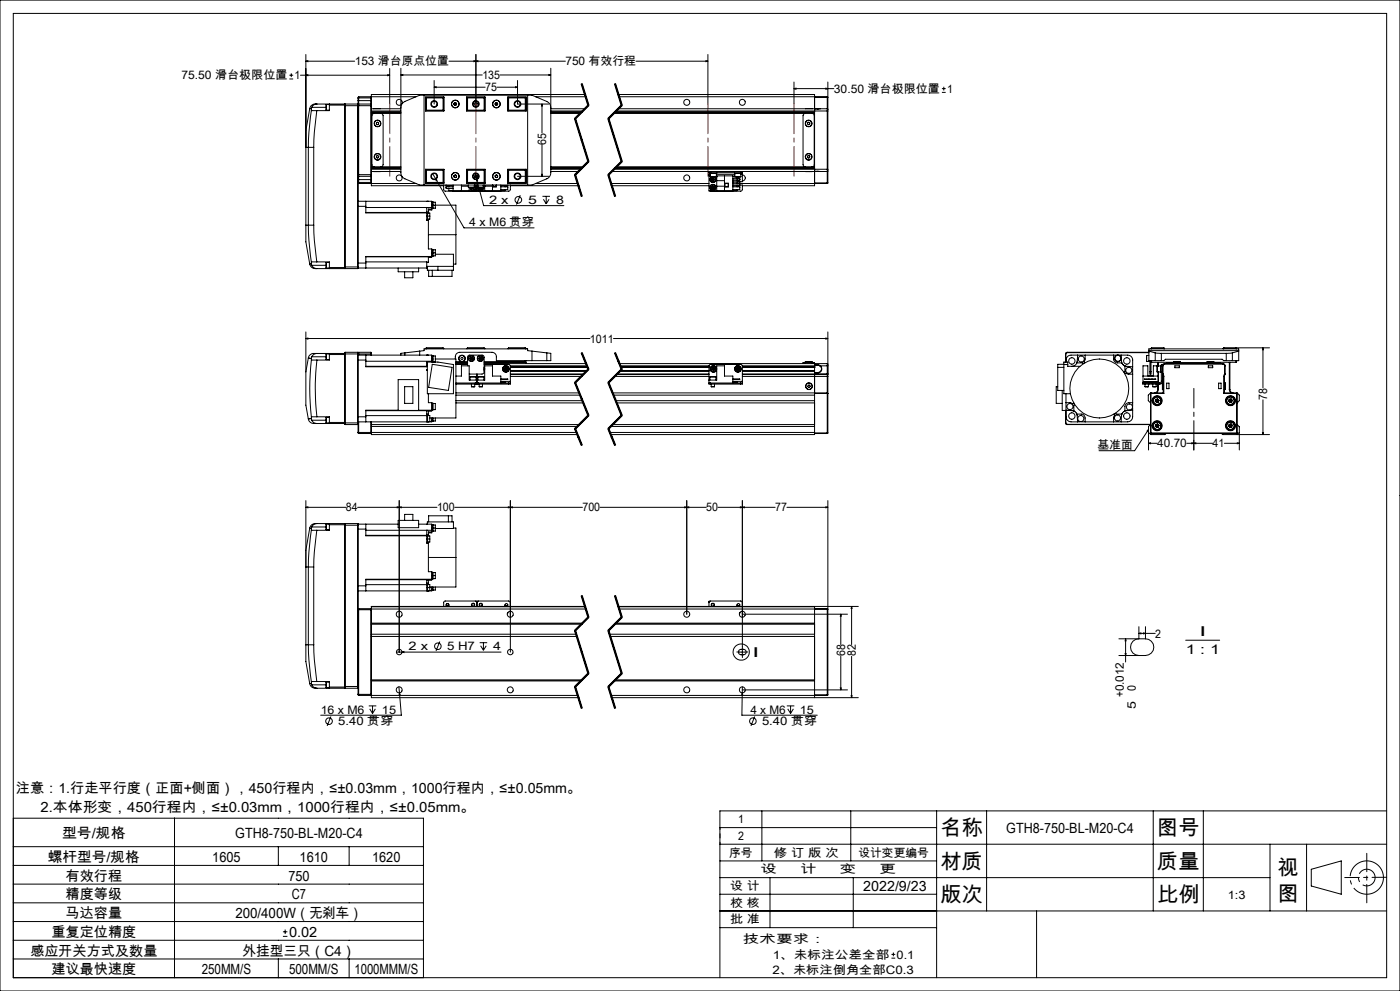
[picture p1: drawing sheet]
<svg xmlns="http://www.w3.org/2000/svg" width="420mm" height="297mm" viewBox="0 0 420 297" stroke-linecap="round" stroke-linejoin="round" font-family="sans-serif">
<g fill="none" stroke="#000" stroke-width=".3">
<path d="M0 0h420v297h-420zM4 4h412v289h-412zM91.8 18.3l.6-.1v.3zM91.8 18.3h14.6M91.8 16.3v51.2M142.2 18.2l.6 .1-.6 .2zM142.8 18.3l.6-.1v.3zM142.8 16.3v14.9M169.6 18.3h-34.9M190.8 18.3h21.6M211.8 18.2l.6 .1-.6 .2zM212.4 16.3v14.9"/>
<path d="M86.8 23.7h1.1M86.8 22.5h1.1M87.4 22v1.1M90.1 22.5h26.8M91.8 22.5l.6-.1v.3zM92.9 32.6l-1.1 6.6v5h.7M92.9 32.6h.5M93.4 33.1l-.7 6.5-.2 4.6M93.4 33.1l1.6 .1M93.4 32.6v.5M93.5 32.2l-.1 .4M93.5 32.2h4.3"/>
<path d="M95 33.2l-.7 6.5-.2 4.5M95.1 31.2h-.4a1.66 1.66 0 0 0-1.8 1.4M95.1 31.2l8.3 .1M95.1 31.2l-.8 .2-.8 .8M97.9 31.3v1.7M97.9 31.3h.9M97.9 33h.9M98.8 31.2v.3M98.8 31.5v1.7h-3.8M98.8 31.5h4.6M103.4 31.3v.4M103.4 31.7v48.3"/>
<path d="M103.4 31.7h8M103.5 31.2v49.3M103.5 31.2h3.8M103.5 31.2l-.1 .1M107.3 31.2v49.3M107.3 31.2l.1 .1M107.4 31.3v48.7M107.4 30.2v1.1M107.4 29.4h4M107.4 30.2h4M107.6 31.2v21.6M107.6 29v2.2"/>
<path d="M107.6 31.2h3.7M107.6 29l-.2 1.2M107.6 29h3.7M107.6 31.2l-.2 .1M111.3 31.2v21.6M111.3 29v2.2M111.3 31.2l.1 .1M111.3 29l.1 .2M111.4 31.3v.4M111.4 31.7v20.6M111.4 34h8.9M111.4 33.7h8.9"/>
<path d="M111.4 32.6h8.9M111.4 29h13.4M111.4 33.3h8.9M111.4 33.6h8.9M112.1 32.6h2M112.3 34l-.5 .2-.2 .5v14.7l.2 .4 .5 .2M113 36.8l.3-.2 .3 .3v.3l-.4 .2-.3-.3zM114.3 34l.4 .2 .2 .5v14.7l-.2 .4-.4 .2M116.3 22.4l.6 .1-.6 .2zM116.9 20.5v10.7M120.3 32.2l.3-1.1 .9-.7 4.4-1.9h33.7l4.8 2.1 .5 .5 .3 1.1M120.3 22.5l.6-.2v.3z"/>
<path d="M120.3 20.5v31.6l.3 .7 .5 .6 4.8 2.1h33.7l5.1-2.3 .5-1.5v-31.2M120.3 22.5h24.4M127.2 28.5v27M127.7 32.6h.1M127.7 29.1h5.5v4.2h-5.5zM127.7 29.3v4M127.7 29.3h5.2M127.9 29.2v4M127.9 29.2h5.3M127.9 33.2h5.3M127.9 29.2l-.2 .1M130.2 26.1l.6-.1v.3z"/>
<path d="M130.2 24.1v7.1M130.2 26.1h15.4M132.9 29.3l.2-.1v4l-.2-.2M132.9 33h-5.2l.2 .2M132.9 29.3v3.7M136.2 31.4l.4 .1M136.2 31v.4M136.6 30.8l.3 .2M136.6 30.8l-.4 .2M136.9 31.4l-.3 .1M136.9 31v.4M140 29.1h5.5v4.2h-5.5z"/>
<path d="M140 29.2h5.5M140 33.2h5.5M140.3 29.3v3.7M140.3 29.3l-.2-.1v4l.2-.2M140.3 33h4.9M140.3 29.3h4.9M145.2 29.3l.2-.1v4l-.2-.2M145.2 29.3v3.7M148.6 31.4l.3 .1M148.6 31v.4M148.9 30.8l.4 .2M148.9 30.8l-.3 .2"/>
<path d="M149.1 26.1h6.2M149.3 31.4l-.4 .1M149.3 31v.4M150 22.5h15.2M152.3 29.1h5.6v4.2h-5.6zM152.3 29.2h5.3M152.3 33.2h5.3M152.6 29.3v3.7M152.6 29.3l-.2-.1v4l.2-.2M152.6 33h5.2l-.2 .2M152.6 29.3h5.2M154.7 26l.6 .1-.6 .2z"/>
<path d="M155.3 24.1v7.1h9.3M157.6 29.2v4M157.6 29.2l.2 .1M157.8 29.3v4M157.8 32.6h.1M158.3 28.5v27M160.7 29h15M162.6 31.2l.1 .6h-.2zM162.6 31.2v8.6M164.6 22.3l.6 .2-.6 .1zM165.2 34h8.9M165.2 33.7h9.2"/>
<path d="M165.2 32.6h10.3M165.2 33.3h9.6M165.2 33.6h9.2M172.3 35.6l4 12.9M172.7 35.5l4 12.8M174.3 25.2l2 6.4M174.5 25.1l2 6.5-4 4 4 12.8-4 4 2 6.4M174.7 25.1l2 6.4M175.5 28.3h-64.1v3M176.4 31.4l-4 4M176.6 31.7l-4 4M182.3 35.6l4 12.9"/>
<path d="M182.7 35.5l4 12.8M184.1 34h60.3M184.3 25.2l2 6.4M184.4 33.7h60M184.4 33.6h60M184.5 25.1l2 6.5-4 4 4 12.8-4 4 1 3.2M184.7 25.1l2 6.4M184.8 33.3h63.4M185.5 28.3h58.9v5M185.5 32.6h59.9M185.7 29h62.5M186.4 31.4l-4 4"/>
<path d="M186.6 31.7l-4 4M238.2 26.6l.6-.2v.3zM238.2 26.6h12M238.2 24.6v6.6M241.6 34l-.5 .2-.2 .5v14.7l.2 .4 .5 .2M241.7 32.6h2M242.3 36.8l.3-.2 .4 .2-.1 .4-.3 .2-.3-.3zM243.6 34l.4 .1 .3 .4v15l-.3 .4-.4 .1M244.4 33.3v17.4M244.4 29.2h3.8M245.4 32.7h-1v.6M245.4 32.6h.7"/>
<path d="M245.4 32.6v.1M246.1 32.6l-.7 .1M246.1 32.6h2.1M247.8 26.4l.6 .2-.6 .1zM248.2 33.3h.2M248.2 32.6v.7M248.2 32.6l.2 .2M248.2 29v.2M248.2 29l.2 .1-.2 .1M248.2 29.2v3.4M248.2 33.3v17.4M248.4 32.8v.5"/>
<path d="M248.4 33.3v17.4M248.4 24.6v8.2M282.6 27.7h1.1M282.6 26.6h1.1M283.1 26v1.1M92.5 44.2h1.6M92.5 44.2v23.3M94.1 44.2v23.3M107.4 54.6h4M107.4 52.3h4M107.4 52.7l.2 .1M107.4 53.8h4"/>
<path d="M107.4 54.8l.2 .2M107.6 52.8v2.2M107.6 52.8h3.7M107.6 55h3.7M111.3 52.8v2.2M111.4 52.3v.4M111.4 52.7v3h21.7M111.4 50h8.9M111.4 50.3h8.9M111.4 51.4h8.9M111.4 55h13.4M111.4 50.7h8.9"/>
<path d="M111.4 50.4h8.9M111.4 52.7l-.1 .1M111.4 54.8l-.1 .2M112.1 51.4h2M113 46.7l.3-.1 .3 .3-.1 .4-.3 .1-.3-.3zM127.7 51.4h.1M127.7 50.7h5.5v4.2h-5.5zM127.7 50.7v4M127.7 54.7h5.2M127.7 54.7l.2 .1M127.9 50.8v4M127.9 54.8h5.3"/>
<path d="M127.9 50.8l-.2 .2h5.2M127.9 50.8h5.3M129.8 52.1l.9 1.4M130.7 53.5l.4 .5-.3 .1zM130.7 53.5l8.5 14.8h21M132.9 51l.2-.2v4l-.2-.1M132.9 51v3.7M133.1 55.5v1.4l.4 .4 9.3-.1M133.8 55.5v.1h2.1M133.8 56h2.1M133.8 56v.5h2.1M134 56.5h.5"/>
<path d="M134.7 55.6v.4l-.4-.3-.4 .3M134.7 56.5v.6h1.2M135.9 55.5v1.7h14.3v-1.7M136.2 53l.4 .2M136.2 52.6v.4M136.6 52.5l.3 .1M136.6 52.5l-.4 .1M136.9 53l-.3 .2M136.9 52.6v.4M138.4 55.5v1.7M138.4 55.8h2.1M140 50.7h5.5v4.2h-5.5z"/>
<path d="M140 54.8h5.5M140 50.8h5.5M140.3 51v3.7M140.3 54.8v.1M140.3 51l-.2-.2v4l.2-.1M140.3 51h4.9M140.3 54.7h4.9M140.5 56.1h1.8M140.5 55.5v.6M140.8 56.2v1M140.9 54.8v.1M141 56.2a.89 .89 0 0 0 1.3 .7 .89 .89 0 0 0 .2-1.4 .9 .9 0 0 1-.2 1.4 .9 .9 0 0 1-1.3-.7z"/>
<path d="M141.5 56.2l.1 .3M141.6 56.5l.4 .1M141.6 56.5l.3-.3 .1 .4M142 56.2l.4 .1M142.3 55.5v.6M142.3 55.9l.1 .4M142.4 53l.2 .2M142.4 53h.2zM142.4 56.3l-.4 .3M142.5 53.1v.1M142.6 52l.4 1.7M142.6 53h.1"/>
<path d="M142.7 52.7h.5M142.7 52.4v.6M143 53.7l.3 .5-.3 .1zM143 53.7l2.1 7.9h24.1M143.1 52.6v.5M143.1 55.5v1.7M143.2 56.1h1.8M143.2 55.5v.6M143.8 56.2l.1 .2M143.9 56.4l.4 .2M143.9 56.4l.3-.2 .1 .4M144.3 56.2l.4 .1"/>
<path d="M144.6 54.8v.1M144.7 56.3l-.4 .3M144.7 56.2v.1M145 55.6a.9 .9 0 0 1-.4 1.4 .9 .9 0 0 1-1.2-.8 .87 .87 0 0 0 1.1 .8 .87 .87 0 0 0 .5-1.3M145 55.5v.6M145.2 51l.2-.2v4.1M145.2 51v3.7M145.2 54.8v.1M145.2 54.7l.2 .1M145.4 55.5v1.7M145.4 55.8h2.3M147.7 55.5v1.7"/>
<path d="M147.8 55.5v.5h1.1v-.5M148.6 53l.3 .2M148.6 52.6v.4M148.9 52.5l.4 .1M148.9 52.5l-.3 .1M149.3 53l-.4 .2M149.3 52.6v.4M150.2 56h2.1M151.5 55.6v.4a.43 .43 0 0 1 .4-.3 .43 .43 0 0 1 .4 .3M151.5 56.8v.3h-1.3M152.3 56v.3M152.3 50.7h5.6v4.2h-5.6z"/>
<path d="M152.3 55.5v.1h-2.1M152.3 56v.8h-2.1M152.3 54.8h5.3M152.3 50.8h5.3M152.6 51v3.7M152.6 51l-.2-.2v4l.2-.1M152.6 54.7h5.2M153.1 55.5v1.3l-.4 .5-9.4-.1M153.1 55.7h20.4M155.3 52.8h9.3M156.1 58.5l-1.2 2.8M157.6 50.8v4"/>
<path d="M157.6 50.8l.2 .2h-5.2M157.8 50.7v4M157.8 51.4h.1M157.8 54.7l-.2 .1M160.7 55h12.6M162.5 52.2h.2l-.1 .6zM162.6 43.4v9.4M162.7 58.8h2.3M163 59.7l.9 1.4M163.9 58.8v2.3M164.7 59.7l-.8 1.4M165.2 50h9.7"/>
<path d="M165.2 50.3h9.4M165.2 51.4h8.3M165.2 50.7h9M165.2 50.4h9.4M172.3 52.5l2 6.4M172.7 52.3l2 6.5M176.4 48.3l-4 4M176.6 48.5l-4 4M182.3 52.5l2 6.4M182.7 52.3l2 6.5M183.3 55h29.4M183.5 51.4h29.2"/>
<path d="M183.5 55.7h29.2M183.5 55.6l1 3.2M184.2 50.7h64M184.5 50.4h59.9M184.6 50.3h59.8M184.9 50h59.5M186.4 48.3l-4 4M186.6 48.5l-4 4M212.7 51.4h.5M212.7 51.7h.5M212.7 51.7v.5M212.7 51.4v.3"/>
<path d="M212.7 52.2v5h7.2v-4.5h-5M212.7 52.7h.4M212.7 52.2h.4M213 51.7v.3h2v-.3M213.1 53h.1M213.1 53h1.8M213.1 52v1M213.2 51.4v.3M213.2 51.4h9M213.2 51.7h9M213.4 53.8l.2 .5M213.4 55.9v.5"/>
<path d="M213.4 55.9l.9 .4M213.4 56.4l.5 .2M213.5 53l-.5 .8M213.5 53l-.3 .2-.2 .6M213.6 53.4h.5M213.6 53.4l-.2 .4M213.6 53.4l.3 .4M213.8 55.6l-.4 .3M213.8 55.6l.5 .2M213.8 55.6l.1 1M213.9 53.8l-.3 .5M213.9 53.8l.2 .4"/>
<path d="M214.1 53.4l.2 .4M214.1 53.4l-.2 .4M214.1 54.2l-.5 .1M214.2 53a.87 .87 0 0 1 .2 1.5 .87 .87 0 0 1-1.4-.7M214.3 53a.91 .91 0 0 1 .1 1.6 .91 .91 0 0 1-1.4-.8M214.3 55.8v.5M214.3 55.8l-.9 .6M214.3 56.3l-.4 .3M214.3 53.8l-.2 .4M214.3 53.8h-.9M214.9 53h.1M214.9 52v1"/>
<path d="M214.9 52.2h5.6M215 52.7v4.5M215 55.8h2.3M215 54.1h2.3M217.3 52.7v4.5M217.4 54.9h1.1v1.1h-1.1zM217.5 55h1M219.9 53.4h2v.5M219.9 54.3h2v.5h-2M219.9 55.1h2v.5h-2M219.9 56h2M219.9 53.9h2"/>
<path d="M219.9 52.8h.6M220.3 51.7v.3h2.1v-.3M220.5 53h1.7M220.5 52v1M221.1 55.6v.4a.43 .43 0 0 1 .4-.3 .43 .43 0 0 1 .4 .3M221.1 53v.4M221.1 54.8v.3M221.1 56.8v.3h-1.2M221.1 55h27.1M221.3 53.4h.5M221.9 53.9a.43 .43 0 0 1-.4 .3 .43 .43 0 0 1-.4-.3v.4M221.9 53.7v.2"/>
<path d="M221.9 56v.3M221.9 55.5h.8v1.5l-.4 .3-9.4-.1M221.9 56v.8h-2M222.2 51.4h.5M222.2 51.7h.5M222.2 51.4v.3M222.2 53h.1M222.2 52v1M222.2 52.2h.5M222.7 51.4h22.7M222.7 52.4a.9 .9 0 0 1 .9 .9 .9 .9 0 0 1-.9 .9M222.7 51.7v.5"/>
<path d="M222.7 51.4v.3M222.7 52.2v2.3h-.8M241.7 51.4h2M242.4 46.7l.3-.1 .3 .4-.2 .3-.3 .1-.3-.3zM244.4 50.7v5h-21.7M244.4 50.7v.6h1M244.4 54.8h3.8M245.4 51.3l.7 .1M245.4 51.4h.7M245.4 51.3v.1M246.1 51.4h2.1M248.2 50.7h.2"/>
<path d="M248.2 50.7v.7M248.2 54.8h.2M248.2 54.8v.2M248.2 51.4v3.4M248.4 50.7v.5M248.4 51.2l-.2 .2M248.4 54.8l-.2 .2M248.4 51.2v3.6M91.8 67.5v5l1.1 6.6M91.8 67.5h.7M92.5 67.5h1.6M92.5 67.5l.2 4.6 .7 6.5"/>
<path d="M92.9 79.1a1.77 1.77 0 0 0 2.2 1.4M93.4 78.6v.5M93.4 79.1l.1 .4M93.4 79.1h-.5M93.5 79.5l.5 .6 1.1 .4M93.5 79.5h4.3M94.1 67.5l.2 4.5 .7 6.5M95 78.5l-1.6 .1M95 78.5h3.8v1.7M97.9 78.7v1.6M97.9 78.7h.9M107.4 60.3h2.3"/>
<path d="M107.4 61.8h2.3M107.4 78.8h2.3M109.7 60.3v1.5M109.7 78.8v1.5M109.7 60.3h19.8v2.6h-1M109.7 61.8v2h18.3M109.7 63.7h18.3M109.7 78.5h18.3M109.7 62.2h19.8M128 63.8v1M128 63.8h.3v2h-.3M128 64.8v1.3h.5"/>
<path d="M128 63.7v.1M128 62.2h.1M128 62.2v1.5M128 62.2v.1M128 78.5v1.8M128 60.3h.3M128 64.8h.9M128 79.8h8M128 63.6h.5M128.3 63.8h.6v1M128.3 60.3h.1M128.5 65.7v.4"/>
<path d="M128.5 63.6v.2M128.5 66.1v8.5h1v2.3M128.5 70.3h8.3M128.9 64.8v.9h-.6M129.5 76.9l-19.8 .1M129.5 74.8h.4v2M129.5 61.5h7.3v8.8M129.5 77.1h-1v1.5l-.5-.1M129.5 62.6h-1v1M129.5 60.5h.4v2h-.4M129.5 76.9h-19.8v1.9M129.5 75.8h1.1"/>
<path d="M129.7 74.8v2M129.7 60.5v2M129.9 74.9h.7v.9M129.9 60.6h.7v1.8h-.7M130.6 75.8v.9l-1.1 .1M130.6 76.2h5.4v4.8h-7.8v-.7h-20.8M131.4 79.8v1.2M136.8 70.3v8.9h-.8M91.8 99.5v11.9M97.9 80.3h.9M98.8 80.2v.3M98.8 80.2h4.6"/>
<path d="M103.4 80.4l-8.3 .1M103.4 80v.4M103.4 80h4M103.4 80.4l.1 .1M103.5 80.5h3.8M107.4 80l-.1 .5M119.5 80.3v1.2h6.1v-1.2M121.4 81.5v1.8h2.5v-1.8M128.6 81v1.8h7v-1.8M129.7 81v1.8M248.4 99.5v12.6M91.8 111.4v10l.7 4.2"/>
<path d="M91.8 101.5l.6-.2v.3zM91.8 101.5h85.2M92.5 107.3h.1M92.5 107.3l.9 .1M92.5 107.3l-.7 4.1M93.4 107.8l1.7 .1M93.4 107.8a75 75 0 0 0 0 17.2M93.4 107.4v.4M93.5 106.9l-.1 .5M93.5 106.9h4.3M95 105.9h-.2a1.81 1.81 0 0 0-2.3 1.4M95 105.9a1.67 1.67 0 0 0-1.5 1"/>
<path d="M95 105.9h8.4M95.1 107.9a73.4 73.4 0 0 0 0 17M97.8 106.9l.1 .9M97.9 106.1l-.1 .8M97.9 106.1v1.7M97.9 106.1h.9M97.9 107.8h.9M98.8 105.9v.4M98.8 106.3v1.6h-3.7M98.8 106.3h4.6M103.4 106.1h8M103.4 106.3v20.3"/>
<path d="M103.5 105.6l-.1 .7M103.5 105.6v21.6M103.5 105.6h3.8M107.3 105.6v21.6M107.3 105.6l.1 21.1M107.4 106.4h22.1v1.9M107.4 107.9h2.3M107.6 105.6v.8M107.6 105.6h3.7M107.6 105.6l-.2 .2M109.7 106.4v1.5M109.7 107.9v2h18.3v-1.4h3.4l4.6 .8v8.7h-7.8v-9.5"/>
<path d="M109.7 109.8h18.3M109.7 108.3h19.8M111.3 105.6v.8M111.3 105.6l.1 .5M111.4 106.1v.3M119.5 113.8h6.1v9.2h-6.1zM121.4 115.9h2.5v5h-2.5zM121.5 105.8l-1.2 .1v.5M121.5 105.8v.6M125.9 105.2v1.2M125.9 105.2l1.3-.1v-.5h31.1v.5l1.3 .1M125.9 105.2l-4.4 .6"/>
<path d="M127.7 104.4h5.4M127.7 104.4v.2M127.9 104.2h5l.2 .2M127.9 104.2v.4M127.9 104.2l-.2 .2M128 106.4h.1M128.2 110.7h-.2l.2 .3M128.3 106.4h.1M128.5 118v2.7h1v2.4h-19.8M129.5 106.6h.4v2M129.5 108.3v.2M129.7 106.6v1.9"/>
<path d="M129.7 109.2l5.9 .9-1.1 6.9-5.9-.9zM129.9 106.7h.7v.9M130.6 107.6h6.2v17.7h-7.9M130.6 107.6v.9M133.1 104.4v.2M136.6 107.6a1.5 1.5 0 0 1 1.3-2h9.7a1.33 1.33 0 0 1 1.3 1.3v1.2h15.1M136.8 118.4h37.2M136.8 117.8h36.9M136.8 109h3.5M136.8 114.8h5.8M136.8 115.1h5.8M136.8 109.2h3.5"/>
<path d="M136.8 112.7h1.6v-3.1h2.4v4.3h4.6v-4.3h2.3v3.1h2.5v2.1M136.8 108.6h3.5M136.8 108.4h3.5M140.1 104.4l.2-.2h4.9l.2 .2M140.1 104.4h5.3M140.1 104.4v.2M140.3 109.6v-2.6l.4-.5 4-.1 .4 .3 .1 4.8-.1 .4-.5 .2h-3.8M140.9 107.5l.3 .4M141 113h1.8M141 113v.9M141.1 107h.5M141.1 107l-.2 .5"/>
<path d="M141.1 107l.3 .4M141.4 115.9h1M141.4 115.1v.8M141.4 107.4h.5M141.4 107.4l.3 .4M141.4 107.4l-.2 .5M141.4 107.4l-.5 .1M141.6 107l.3 .4M141.6 107l-.2 .4M141.7 107.8l-.5 .1M141.9 107.4l-.2 .4M142.4 115.1v.8"/>
<path d="M142.6 114.8h1M142.6 115.1h.5M142.6 114.8v.3M142.8 113v.9M143.1 115.1h.5M143.1 112.1v3M143.4 113v.9M143.4 112.9v.1M143.4 112.9h.1M143.5 112.9l1.7 .1M143.5 113h1.7M143.6 114.8h9"/>
<path d="M143.6 115.1h9M143.6 114.8v.3M143.6 107.5l.3 .4M143.8 115.9h.9M143.8 115.1v.8M143.8 107h.5M143.8 107l-.2 .5M143.8 107l.3 .4M144.1 107.4l.3 .4M144.1 107.4h.5M144.1 107.4l-.2 .5M144.1 107.4l-.5 .1"/>
<path d="M144.3 107l.3 .4M144.3 107l-.2 .4M144.4 107.8l-.5 .1M144.6 107.4l-.2 .4M144.7 115.1v.8M145.2 113v.9M145.2 110l.2 .5-.2 .6M145.2 109.2l7.6 .1 .3 .4v4.6M145.2 110.2v.7M145.2 110.3v.5M145.2 109h30.6M145.2 108.4h12.4"/>
<path d="M145.4 104.4v.2M150.2 114.4h1.3v.2h-1.3M150.2 113.6h2.1l-2.1 .1M150.2 114.3h2.9M151.3 110.3v.5M151.3 110.3l.9 .5M151.3 110.8l.5 .3M151.7 110.1l-.4 .2M151.7 110.1l.5 .2M151.7 110.1l.1 1M152.2 110.3v.5M152.2 110.3l-.9 .5"/>
<path d="M152.2 110.8l-.4 .3M152.4 104.4h5.4M152.4 104.4v.2M152.6 114.8h.5M152.6 114.8v.3M153.1 109.6h23M153.1 114.8v.3h-.5M153.1 114.3v.5M153.1 110h23.1M153.1 111.2h23M153.1 110.1h23.1M153.1 111.1h23"/>
<path d="M153.1 112.1h22M153.1 112.3h21.8M153.1 112.8h21.3M153.1 109.9h23.1M153.1 111.2h22.9M157.6 104.2h-5l-.2 .2M157.6 108.4l.2 .2h-12.6M157.6 104.2v.4M157.6 108.1v.3M157.6 104.2l.2 .2M157.8 104.4v.2M157.8 108.1v.9"/>
<path d="M159.6 105.2v2.9M159.6 105.2l4.4 .6M164 105.8l1.2 .1v2.2h-1.2M164 105.8v2.3M172.4 114.7l4 9.9M172.7 114.6l4 9.8M174.4 105.8l2 4.9M174.5 105.8l2 4.9-4 4 4 9.8-4 4 2 4.9M174.7 105.7l1 2.5M175.7 108.2l1 2.4zM176.4 110.6l-4 4M176.6 110.8l-4 4"/>
<path d="M182.4 114.7l4 9.9M182.7 114.6l4 9.8M183.8 117.8h64.4M184 118.4h60.4M184 101.5h64.4M184.4 105.8l2 4.9M184.4 112.8h28.3M184.5 105.8l2 4.9-4 4 4 9.8-4 4 2 4.9M184.7 105.7l2 4.9M184.9 112.3h27.8M185.1 112.1h27.6M185.8 109h62.4"/>
<path d="M186 111.2h26.7M186.1 111.2h26.6M186.1 109.6h26.6M186.1 111.1h26.6M186.2 110h26.5M186.2 109.9h26.5M186.2 110.1h26.5M186.4 110.6l-4 4M186.6 110.8l-4 4M212.7 114.8h.5M212.7 113.9h2.3v-4.3h2.3v3.1h2.6v2.1M213 113v.9"/>
<path d="M213 113h.1M213 112.9v.1M213 112.9h.1M213.1 113h1.7M213.1 112.9l1.7 .1M213.2 114.8v.3M213.2 114.8h9M213.2 115.1h9M213.4 115.9h.9M213.4 115.1v.8M213.6 110.8l.4 .3M213.6 110.3v.5"/>
<path d="M213.6 110.3l.8 .5M214.1 110.1l-.5 .2M214.1 110.1l.4 .2M214.1 110.1l-.1 1M214.3 115.1v.8M214.4 110.8l-.4 .3M214.5 110.3l-.1 .5M214.5 110.3l-.9 .5M214.8 113v.9M219.9 114.4h1.2v.2h-1.2M219.9 113.6h2l-2 .1M219.9 114.3h2.8"/>
<path d="M220.9 110.3v.5M220.9 110.3l.9 .5M220.9 110.8l.5 .3M221.3 110.1l-.4 .2M221.3 110.1l.5 .2M221.3 110.1l.1 1M221.8 110.3v.5M221.8 110.3l-.9 .5M221.8 110.8l-.4 .3M222.2 114.8h.5M222.2 114.8v.3M222.7 109.6h21.7"/>
<path d="M222.7 109.9l21.7 .1M222.7 111.2h21.7h-21.7M222.7 114.3v-4.6l-.3-.4-9.2-.1-.5 .4v5.5h.5M222.7 114.8v.3h-.5M222.7 114.3v.5M222.7 110h21.7M222.7 110.1h21.7M222.7 111.1h21.7M222.7 112.3h25.5M222.7 112.8h25.5M240.9 109v-.3h3.4v.3M241.6 108.4h2"/>
<path d="M241.6 108.4v.6M241.7 108.7h1.9M242.5 115.4h.4l.2 .4-.2 .3h-.4l-.2-.4zM243.6 108.4v.6M244.4 109.6v20.6h-61.2M244.4 110h.1M244.4 117.9h3.8M244.4 111.8h1M244.4 111.7h1M244.4 109.5h1M245.4 109.3h-1v-.3v.6M245.4 109.5l.6 .2"/>
<path d="M245.4 109.3l.7 .3M245.4 109.3v.2M245.4 111.7v.1M246 109.7a1.09 1.09 0 0 1 .4 1.2 1.09 1.09 0 0 1-1 .8M246.1 109.6a1.19 1.19 0 0 1 .4 1.4 1.19 1.19 0 0 1-1.1 .8M246.1 109.6h2.1M246.1 109.6l-.1 .1M247.8 101.3l.6 .2-.6 .1zM248.2 117.8v.1M248.2 117.8l.2 .1h-.2M248.2 109v.6M248.2 109l.2 .1v.5h-.2"/>
<path d="M248.2 112l.2 .1M248.2 112v.3M248.2 112.8h.2M248.2 112.3v.5M248.2 109.6v2.4M248.2 112.8v5M248.2 117.9v11.8M248.2 112l-25.5 .1M248.4 112.1l-.2 .2M248.4 112.1v.7M248.4 112.8v16.9M317.3 110.1h1.9"/>
<path d="M317.3 115.9h-.4v5h1.8M318.7 117v6h2.2M319.2 109.2h-1.9v7.8h1.9M319.2 109.3h1.1M319.7 106.1h.1M319.7 106.1v2.4M319.8 106.1v2.4M319.8 118v6.9a1.57 1.57 0 0 0 1.5 1.5h2.8M320.1 105.7l-.3 .4M320.1 105.6l-.4 .5M320.1 105.6h24.6M320.1 105.6v.1"/>
<path d="M320.1 105.7h24.6M323 108.8a1.55 1.55 0 0 1-1.4 1M323 108.8h1.8l.2 .2M323.3 106.4l-.3 2.4M324 109.8h-3.7v-1.3h-1.1v9.5h1.9M325.5 106.4v1.3l-.3 .7 .2 .4M334.1 106.4v1.2a1.21 1.21 0 0 0 1.1 1.2h1.4l.9 .9M335.2 106.4h-13.9a1.62 1.62 0 0 0-1.5 2.1M335.5 106.4h2.8a1.45 1.45 0 0 1 1.5 1.5v13.9M336.3 106.4l.1 1.2a1.83 1.83 0 0 0 1.1 2.1M337.5 112l.3-.2 .6 .3h1.4M337.5 109.7v1.7l-.3 .2"/>
<path d="M337.5 109.7l2.3 .2M342.9 112.7h4.6M343 114.4h4.3v.2h-4.3zM343.3 113.6l.9 .1zM343.4 114.8h-.6v.3h.6M343.4 114.8h4.5M343.4 115.1h1.3M343.4 114.8v.3M343.5 115.9h1M343.5 115.1v.8M344 106.5v1.8M344 108.3h1"/>
<path d="M344 106.5h.7M344.5 113.6l.5 .1zM344.5 115.1v.8M344.7 115.1h1M344.7 114.8v.3M344.7 105.1h26.9M344.7 105.2l1.9 .6M345 111.4v.7h.3v-.7M345 111.4h.3M345 108.1v3.3M345.2 117.9v-.1l.1 .1M345.2 117.9h.1"/>
<path d="M345.2 117.9v11.8M345.3 117.9h3.8M345.3 104.4h4M345.3 104.4v.2M345.3 108.1v3.3M345.3 117.9v11.8M345.3 108.4l.2 .2M345.3 113.6l.6 .1zM345.5 104.2h3.6M345.5 108.6h6.6M345.5 104.2v.4M345.5 108.1v.5"/>
<path d="M345.5 104.2l-.2 .2M345.7 115.1h2.2M345.7 114.8v.3M345.8 115.9h1.1M345.8 115.1v.8M346.2 113.6l.5 .1zM346.6 105.8l1.8 .1M346.6 108.1h1.8M346.6 108.1h-1.9v-3.5h26.9v3.5h-1.9M346.6 105.8v2.3M346.7 119.7l-.1 .5M346.7 119.7l.8 .8"/>
<path d="M346.9 115.1v.8M347.1 109.7l.1 1.8zM347.2 111.5h1M347.3 116.8a.96 .96 0 0 1-1 1M347.3 116.8h.2M347.3 108.6v1M347.3 115.1v1.7M347.3 119.6l-.6 .1M347.3 119.6l.4 .4M347.3 119.6l-.2 .5M347.5 111.5v3.3M347.5 116.8l-.6 1"/>
<path d="M347.5 108.6v1.1M347.5 115.1v1.7M347.7 120l-.2 .5M347.7 120l-.6 .1M347.9 114.8v.3M348.2 109.7l-2.2-.1v3h-1.7v-3h-1.4v5.2M348.4 109.6h-.2v1.9h.2M348.4 114.3l-.5 .5M348.4 114.3h.4M348.4 105.9h19.5M348.4 108.1h.7l.5-.4h17l.5 .4h.8M348.4 109.7h.4"/>
<path d="M348.4 105.9v2.2M348.4 109.7v4.6M348.7 114.8l.1 2M348.7 114.8h.1M348.8 114.8h-.1M348.8 112.1v.2M348.8 114.3a.79 .79 0 0 1-.9 .8M348.8 109.6v-.4h-.4v.5M348.8 112h.1M348.8 109.6h.1M348.8 112v.3M348.8 114.8v2"/>
<path d="M348.8 116.8h.1M348.8 114.8h.1M348.8 109.6v4.7M348.8 112.3l.2 .5M348.9 112v.1M348.9 109.6v2.4M348.9 114.8h.1M348.9 112.1l.2 .7M348.9 112.1l-.1 .2M348.9 114.8v2M349 116.7l-.1 .1M349 112.8h.1"/>
<path d="M349 117.8l.1 .1M349 117.8h-3.8l-.7 .6v1.7l.7 .7M349 112.8v5M349.1 104.2v.4M349.1 112.8v5.1M349.1 104.2l.2 .2M349.3 104.4v.2M349.4 109v.1M349.4 109.1l-.5 .5M349.4 109l-.5 .1-.1 .5M349.4 109h17.5M349.4 109.1h17.5"/>
<path d="M350 114.8h.7v1.7h-.7zM350.8 108.7h-.7v.3M350.8 108.7h14.7M350.8 108.7v.3M352.1 108.4h2.1M352.1 108.6l.1 .1M352.1 108.6h2.1M352.1 108.4v.3M352.5 109.6h1.3v.6h-1.3zM354.2 108.6l-.1 .1M354.2 108.4v.2M362.1 108.4h2"/>
<path d="M362.1 108.6l.1 .1M362.1 108.6h2M362.1 108.4v.2M362.5 109.6h1.3v.6h-1.3zM364.1 108.4v.2M364.1 108.6h6.7M365.5 108.7h.6v.3M365.5 108.7v.3M365.6 114.8h.7v1.7h-.7zM366.9 109.1l.5 .5M366.9 109v.1M366.9 109l.4 .1 .2 .5"/>
<path d="M367 104.4h4M367 104.4v.2M367.1 112.8h.2M367.1 117.9h3.9M367.1 104.2v.4M367.1 112.8v5.1M367.1 104.2l-.1 .2M367.3 116.7v.1M367.3 117.8l-.2 .1M367.3 117.8h3.9l.6 .6v1.7l-.6 .7M367.3 112.8v5M367.3 114.8h.1"/>
<path d="M367.3 112.1l.2 .2M367.3 112.1l-.2 .7M367.3 114.8v2M367.3 116.8h.2M367.3 114.8h.2M367.4 112l-.1 .1M367.4 112h.1M367.4 109.6h.1M367.4 109.6v2.4M367.5 112.3l-.2 .5M367.5 114.8v2M367.5 112.1v.2"/>
<path d="M367.5 112v.3M367.5 109.6v2.5M367.9 108.1h1.8M367.9 105.9v2.2M368.8 119.7l-.2 .5M368.8 119.7l.7 .8M368.8 116.8l.6 1M368.8 116.8h.2M368.8 108.6v8.2M369 116.8a.96 .96 0 0 0 1 1M369 108.6v8.2M369.3 119.6l.4 .4"/>
<path d="M369.3 119.6l-.5 .1M369.3 119.6l-.2 .5M369.7 105.8l-1.8 .1M369.7 120l-.2 .5M369.7 120l-.6 .1M369.7 105.8v2.3M370.8 108.1v.5M371 117.9v-.1l.2 .1M371 117.9h.2M371 104.4l-.2-.2v.4M371 104.4v.2M371 108.1l-.2 .5"/>
<path d="M371 117.9v11.8M371.2 117.9v11.8M371.6 105.2l-1.9 .6M378.9 104.2v12.1M378.9 119.8v10.4M378.9 104.2l.1 .6h-.3zM380.9 104.2h-13.8M92.5 125.6a2 2 0 0 0 2.5 1.3M92.5 125.6h.1M93.4 125v.4M93.4 125.4l.1 .5M93.4 125.4l-.9 .2"/>
<path d="M93.5 125.9l.7 .8 .8 .2M93.5 125.9h4.3M95 126.9h8.4M95.1 124.9l-1.7 .1M95.1 124.9h3.7v1.7M97.8 125.9l.1 .8M97.9 125.1l-.1 .8M97.9 125.1v1.6M97.9 125.1h.9M97.9 126.7h.9M98.8 126.6v.3M98.8 126.6h4.6"/>
<path d="M103.4 126.6l.1 .6M103.4 126.7h4M103.5 127.2h3.8M107.4 126.7v.5M107.4 129.5h4M107.4 124.9h2.3M107.4 127.2h-.1M107.4 127.2v2.5l.2 .2M107.6 129.9h3.7M107.6 126.4v3.5M109.7 124.9v1.5M109.7 124.6h18.3"/>
<path d="M111.3 126.4v3.5M111.4 126.4v3.8h61.8M111.4 129.6h61.5M111.4 127.8h61.8M111.4 127.2h62.4M111.4 129.7l-.1 .2M119.5 122.9h-9.8v2M125.6 122.9h3.9M128 123.1h.1M128 123.1v1M128 124.6v1.8M128 124.5h.3v1.9"/>
<path d="M128 124.1v.5M128 124.1h.5M128.3 124.5h.6v1.9h-.6M128.5 124.1v.4M128.5 126.4h.1M129.5 120.9h.4v1.9l-.4 .1M129.5 123.2h-1v.9M129.5 125.3v1.1h-22.1M129.7 120.9v2M129.7 125.3v1M129.9 120.9h.7v1.9h-.7M129.9 125.3v1h-.4"/>
<path d="M130.6 125.3v.9h-.7M136.8 120.1h37.9M136.8 120.8h38.2M172.4 128.6l2 4.9M172.7 128.4l2 4.9M176.4 124.4l-4 4M176.6 124.6l-4 4M182.4 128.6l2 4.9M182.7 128.4l2 4.9M183 129.6h61.4M183.2 127.8h61.2M183.8 127.2h60.6"/>
<path d="M184.7 120.1h59.7M185 120.8h59.4M186.4 124.4l-4 4M186.6 124.6l-4 4M244.4 129.7h3.8M244.4 129.9h3.8M248.2 129.7v.2M248.2 129.7h.2M248.4 129.7l-.2 .2M319.7 126.7l.4 .5M319.7 126.7h.1M319.7 123v3.7"/>
<path d="M319.8 126.7l.3 .5M319.8 123v3.7M319.8 120.7h1.4l.6 .3 .4-.2M319.8 122.9l2.4 .3M320.1 127.2h25.1l-.6 .6v7.1M320.1 127.2h25.1M320.1 127.2h.1M322.1 123.2l.4 .2M322.2 123.2l.8 .9M322.4 121.3l-.2 .1v1.8M322.9 123.8l.1 .3M323 124.1h1.4a1.14 1.14 0 0 1 1.1 1.2v1.1"/>
<path d="M323 124.1l.3 2.3M334.2 124.1l.2 .3-.3 .6v1.4M334.6 123.8l.2 .3h1.8M336.6 124.1l-.3 2.3M336.8 123.8l-.2 .3M337.5 123.2l-.9 .9M337.5 123.2l-.4 .2M339.8 120.7h-1.2a1.21 1.21 0 0 0-1.1 1.1v1.4M339.8 122.9l-2.3 .3M339.8 122.1v2.8a1.51 1.51 0 0 1-1.5 1.5h-13.9M344.6 128.7l-4.2 6.4h-10.7M344.6 129.6l.6 .6h4.3l.3-.3"/>
<path d="M344.6 128.7l-.2 .6-.3-.2zM344.6 132.9l.6-.2v.3zM344.6 132.9h2.6M345.2 129.7h.1M345.2 129.7l.1 .2M345.3 129.7v.2M345.3 129.7h25.7M345.3 129.9h25.7M346.6 120.2l.4 .4M346.6 127.7l.4 .5M346.7 127.2l-.1 .5M346.7 127.2l.8 .8"/>
<path d="M347.1 120.1l-.1 .5M347.1 120.1l-.5 .1M347.3 127l.4 .5M347.3 127l-.6 .2M347.3 127l-.3 1.2M347.5 120.5l-.5 .1M347.5 128l-.5 .2M347.7 127.5l-.2 .5M347.7 127.5l-1.1 .2M356 132.9h7.8M357.5 132.7l.6 .2-.6 .1zM358.1 132.9l.6-.2v.3z"/>
<path d="M358.1 132v2.9M366.5 129.9l.3 .3h14.1M367.3 132.9h4.5M368.6 120.2l.4 .4M368.6 127.7l.4 .5M368.8 127.2l-.2 .5M368.8 127.2l.7 .8M369.1 120.1l-.1 .5M369.1 120.1l-.5 .1M369.3 127l-.5 .2M369.3 127l.4 .5M369.3 127l-.3 1.2"/>
<path d="M369.5 120.5l-.5 .1M369.5 128l-.5 .2M369.7 127.5l-.2 .5M369.7 127.5l-1.1 .2M371 129.7h.2M371 129.7v.2M371.2 129.7l-.2 .2M371.2 127.2l.6 .7v7M371.2 132.7l.6 .2-.6 .1zM371.8 129.6l-.6 .6M378.7 129.6h.3l-.1 .6zM91.8 152l.6-.1v.3z"/>
<path d="M91.8 152h12M91.8 150v43.2M92.9 158.3l-1.1 6.6v5h.7M92.9 158.3l.5 .1M93.4 158.8l-.7 6.6-.2 4.5M93.4 158.8l1.6 .1M93.4 158.4v.4M93.5 157.9l-.1 .5M93.5 157.9h4.3M95 158.9l-.7 6.5-.2 4.5M95.1 156.9a1.82 1.82 0 0 0-2.2 1.4M95.1 156.9l8.3 .1"/>
<path d="M95.1 156.9a1.64 1.64 0 0 0-1.6 1M97.9 157.1v1.6M97.9 157.1h.9M97.9 158.7h.9M98.8 156.9v.4M98.8 157.3v1.6h-3.8M98.8 157.3h4.6M103.4 157v.4M103.4 157.4v48.3M103.4 157.4h4M103.5 156.9v49.4M103.5 156.9h3.8"/>
<path d="M103.5 156.9l-.1 .1M107.3 152h23.8M107.3 156.9v49.4M107.3 156.9l.1 .5M107.4 157.4v50.8l.2 .2M107.4 157.1h12.1M107.4 158.6h2.3M109.7 158.6v2l18.6-.1v2h-.3M109.7 157.1v1.5M109.7 158.9h19.8M119.2 151.9l.6 .1-.6 .2zM119.5 156h6.1v2.1h-6.1z"/>
<path d="M119.8 152l.6-.1v.3zM119.8 150v45.4M121.4 156v-1.8h2.5v1.8M125.6 157.1h3.9v2.6h-1M128 158.9h.1M128 158.9v1.4M128 157.1h.2v-.7h7.8v2h-5.4M128.6 156.4v-1.8h7v1.8M129.5 159.4h-1v.9M129.5 157.3h.4v1.9h-.4M129.5 158.3h1.1M129.7 157.3v1.9"/>
<path d="M129.9 157.3h.7v1M130.6 158.3v.9h-.7M134.5 154.6v1.8M136 158.3h.8v8.8M152.5 151.9l.6 .1-.6 .2zM153.1 152l.6-.1v.3zM153.1 150v45.4M174.7 152h-38.3M180 152h31.9M205.4 151.9l.6 .1-.6 .2zM206 152l.6-.1v.3zM206 150v34.1"/>
<path d="M222.1 151.9l.6 .1-.6 .2zM222.7 150v43.7M222.7 152l.6-.1v.3zM232.6 152h-17.2M236.1 152h12.3M247.8 151.9l.6 .1-.6 .2zM248.4 150v58.2M92.5 169.9h1.6M92.5 169.9v23.3M94.1 169.9v23.3M107.4 175.6h2.3M109.7 175.6v1.5"/>
<path d="M109.7 175.2h18.3M109.7 160.4h18.3M128 161.5v1.3h.5M128 160.4v1.1M128 161.5h.1M128 173.7h.1M128 173.7v1.1M128 175.2v1.9M128 175.1h.3v2M128 160.3v.1M128 174.8v.4M128 161.5h.9"/>
<path d="M128 174.8h.5M128 160.3h.5M128 176.1h.9M128.3 160.6h.6v.9M128.3 175.2h.6v.9M128.5 162.5v.3M128.5 174.8v.4M128.5 160.3v.3M128.5 162.8v8.5h1v2.4h-19.8M128.5 177v.1M128.5 167.1h8.3M128.9 161.5v1h-.6"/>
<path d="M128.9 176.1v.9h-.6M129.5 173.6h-19.8v2M129.5 171.5l.4 .1v1.9h-.2M129.5 173.8h-1v1M129.5 175.9v1.2h-22.1M129.5 172.5h1.1M129.7 171.5l-.2 2M129.7 175.9v1M129.9 171.6h.7v.9M129.9 175.9v1h-.4M130.6 172.5v.9h-.7M130.6 175.9v.9h-.7"/>
<path d="M136.8 167.1v8.8h-7.9M174.3 178.6l2 6.4M174.5 178.6l2 6.4-4 4 4 12.8-4 4 2 6.4M174.7 178.5l1 3.2M184.3 178.6l2 6.4M184.5 178.6l2 6.4-4 4 4 12.8-4 4 2 6.4M184.7 178.5l2 6.4M91.8 193.2v5.1l1.1 6.6M91.8 193.2h.7M92.5 193.2l.2 4.6 .7 6.6M92.5 193.2h1.6M94.1 193.2l.2 4.5 .7 6.6"/>
<path d="M107.4 182.8h4M107.6 182.4v26M107.6 182.4h3.7M107.6 182.4l-.2 .2M111.3 182.4v26M111.3 182.4l.1 .2M111.4 190.7h.1M111.4 186.8h63.3M111.4 187.1h63M111.4 182.5h64.3M111.4 181.9h64.1M111.4 190.7h61.6"/>
<path d="M118.9 195.4h31.4M120.6 195.4l.6-.1v.3zM131.9 192.3l-1.1 2.8M133.8 181.2v.2M134 180.9h.5M134.7 181.2v.2h-.8M141.7 181.7a.5 .5 0 0 1-.2-.7 .5 .5 0 0 1 .8 0 .5 .5 0 0 1-.2 .7M142.8 180.2h.5M143.1 180.2v1.5M143.9 192.6h2.3M144.1 181.7a.5 .5 0 0 1-.2-.7 .5 .5 0 0 1 .7 0 .5 .5 0 0 1-.2 .7M144.2 193.5l.8 1.4"/>
<path d="M145 192.6v2.3M145.9 193.5l-.9 1.4M151.5 181.2v.2h.8v-.2M152.3 183.7l-.1 .2M153.1 180.6l-.4-.5h-9.2l-.4 .5-.4-.5h-9.2l-.4 .4v1.2M172.3 189l4 12.9M172.7 188.9l4 12.9M172.8 190.1h-61.4M175.5 181.7h-64.1v27.4h62.1M175.7 181.7l1 3.2zM176.4 184.9l-4 4M176.6 185.1l-4 4"/>
<path d="M182.3 189l4 12.9M182.7 188.9l4 12.9M182.8 190.1h61.6M183.1 190.7h61.3M184.4 187.1h60M184.7 186.8h59.7M185.5 181.9h58.9M185.7 182.5h58.7M186.4 184.9l-4 4M186.6 185.1l-4 4M212.7 180.6l.4-.5h9.2l.4 .5M212.9 180.2h-.2v1.5"/>
<path d="M213.7 181.7a.5 .5 0 0 1-.2-.7 .5 .5 0 0 1 .7 0 .5 .5 0 0 1-.2 .7M221.1 181.2v.2h.8v-.2M221.8 194.8l.6-.2a1.22 1.22 0 0 1 1.4 .5 .83 .83 0 0 1-.8 1.1 1.22 1.22 0 0 1-1.4-.4zM221.9 195.4h1.6M221.9 183.7l-.1 .2M222.7 194.6v1.6M222.7 184.1h31.5M244.4 181.7v27.4M244.4 182.6h3.8M244.4 182.4h3.8M248.2 182.4l.2 .1-.2 .1M248.2 182.4v.2"/>
<path d="M248.2 182.6v25.6M252.2 184.1v9.1M252.2 196.7v10.1M252.2 184.1l.2 .6h-.3zM255.5 181.7v11.5M255.5 196.7v12.4M255.5 181.7l.1 .6h-.3zM257.5 181.7h-72M335.7 191.4h7.9M337.5 195.9h.3l-.1 .6zM337.7 191.4v7M337.7 191.4l.1 .6h-.3z"/>
<path d="M341.7 189.8l.6-.1v.3zM341.7 187.8v3.6a2.5 2.5 0 0 0-2.5 2.6 2.5 2.5 0 0 0 2.5 2.5M341.7 189.8h4.9M343 189.7l.6 .1-.6 .2zM343.6 191.4a2.5 2.5 0 0 1 2.5 2.6 2.5 2.5 0 0 1-2.5 2.5h-7.9M343.6 187.8v3.6M355.7 191.9h10.2M92.9 204.9a1.82 1.82 0 0 0 2.2 1.4M93.4 204.4v.4M93.4 204.8l.1 .4M93.4 204.8l-.5 .1M93.5 205.2a1.66 1.66 0 0 0 1.6 1.1"/>
<path d="M93.5 205.2h4.3M95 204.3l-1.6 .1M95 204.3h3.8v1.6M97.9 204.4v1.7M97.9 204.4h.9M97.9 206.1h.9M98.8 205.9v.4M98.8 205.9h4.6M99.3 214.7l-1.2 2.9M103.4 206.2l-8.3 .1M103.4 205.7v.5M103.4 205.7h4"/>
<path d="M103.4 206.2l.1 .1M103.5 206.3h3.8M107.4 206.2l-.1 .1M107.4 208h4M107.6 208.4h3.7M110.6 211.6h2.3M110.9 212.4l.9 1.4M111.4 208.4h61.9M111.4 204.1h62.9M111.4 203.8h63.2M111.4 208.2l-.1 .2M111.8 211.6v2.2"/>
<path d="M112.6 212.4l-.8 1.4M119.7 205.8l.1 1.8M119.8 207.6l.3 .6h-.4zM119.8 207.6l.6 6.7h-24.2M172.3 205.9l2 6.4M172.7 205.8l2 6.4M176.4 201.7l-4 4M176.6 201.9l-4 4M182.3 205.9l2 6.4M182.7 205.8l2 6.4M183.3 208.4h64.9M183.5 209.1h74"/>
<path d="M184.3 204.1h60.1M184.6 203.8h59.8M186.4 201.7l-4 4M186.6 201.9l-4 4M222.7 207.6l.1 .6h-.3zM222.7 207.6l-.1 6.7h22.6M222.7 206.8h31.5M222.7 205.8v1.8M226.4 214.7l-1.1 2.9M236 211.6h2.3M236.3 212.4l.9 1.4M237.2 211.6v2.2"/>
<path d="M238 212.4l-.8 1.4M244.4 208.2h3.8M248.2 208.2h.2M248.2 208.2v.2M248.4 208.2l-.2 .2M252.1 206.2h.3l-.2 .6zM255.3 208.5h.3l-.1 .6zM4 245.2h123v47.8M4 253.7h123M4 259.4h123M52.4 245.2v47.8M83.5 253.7v5.7"/>
<path d="M104.7 253.7v5.7M216 253h200M216 248h65M216 258h65M228.6 243v15M255.2 243v15M281 243v50M296 243v30M346 243v30M361 243v30M381 253v20M392 253v20"/>
<path d="M416 243h-200v50M4 265h123M4 270.6h123M4 276.2h123M84.9 279.3h1.3M85.5 278.6v1.3M216 278h65M216 273h200M216 263h165M216 268h65M231 263v15M256 263v15"/>
<path d="M311 273v20M393.4 260.5l9-2.5v10l-9-2.5zM4 281.8h123M4 287.4h123M83.5 287.4v5.6M84.9 280.6h1.3M104.7 287.4v5.6M267.4 287.2h1.2M267.4 286h1.2M268 285.5v1.1"/>
<circle cx="113.3" cy="37" r="1"/>
<circle cx="113.3" cy="37" r=".95"/>
<circle cx="119.7" cy="30.7" r=".9"/>
<circle cx="130.2" cy="31.2" r="1.01"/>
<circle cx="130.2" cy="31.2" r=".84"/>
<circle cx="136.6" cy="31.2" r="1.14"/>
<circle cx="136.6" cy="31.2" r="1.12"/>
<circle cx="142.8" cy="31.2" r=".82"/>
<circle cx="142.8" cy="31.2" r="1"/>
<circle cx="142.8" cy="31.2" r=".42"/>
<circle cx="148.9" cy="31.2" r="1.12"/>
<circle cx="148.9" cy="31.2" r="1.14"/>
<circle cx="155.3" cy="31.2" r="1.01"/>
<circle cx="155.3" cy="31.2" r=".84"/>
<circle cx="206" cy="30.7" r=".91"/>
<circle cx="222.7" cy="30.7" r=".9"/>
<circle cx="242.6" cy="37" r="1"/>
<circle cx="242.6" cy="37" r=".94"/>
<circle cx="113.2" cy="47" r=".94"/>
<circle cx="113.3" cy="47" r=".99"/>
<circle cx="119.7" cy="53.3" r=".89"/>
<circle cx="130.2" cy="52.8" r=".84"/>
<circle cx="130.3" cy="52.8" r="1.01"/>
<circle cx="136.6" cy="52.8" r="1.14"/>
<circle cx="136.6" cy="52.8" r="1.12"/>
<circle cx="142.8" cy="52.8" r=".82"/>
<circle cx="142.8" cy="52.8" r="1.01"/>
<circle cx="142.8" cy="52.8" r=".43"/>
<circle cx="148.9" cy="52.8" r="1.12"/>
<circle cx="148.9" cy="52.8" r="1.14"/>
<circle cx="155.3" cy="52.8" r=".84"/>
<circle cx="155.3" cy="52.8" r="1.01"/>
<circle cx="155.5" cy="59.9" r=".99"/>
<circle cx="206" cy="53.3" r=".91"/>
<circle cx="213.9" cy="56.1" r=".87"/>
<circle cx="213.9" cy="56.1" r=".9"/>
<circle cx="242.6" cy="47" r="1.01"/>
<circle cx="242.6" cy="47" r=".94"/>
<circle cx="138.6" cy="107.4" r=".99"/>
<circle cx="138.6" cy="107.4" r=".91"/>
<circle cx="138.6" cy="107.4" r=".33"/>
<circle cx="141.4" cy="107.4" r=".89"/>
<circle cx="141.4" cy="107.4" r=".86"/>
<circle cx="144.1" cy="107.4" r=".9"/>
<circle cx="144.1" cy="107.4" r=".86"/>
<circle cx="151.7" cy="110.6" r=".9"/>
<circle cx="151.8" cy="110.6" r="1"/>
<circle cx="151.8" cy="110.6" r=".87"/>
<circle cx="214" cy="110.6" r=".87"/>
<circle cx="214" cy="110.6" r=".9"/>
<circle cx="214" cy="110.6" r="1"/>
<circle cx="221.4" cy="110.6" r=".9"/>
<circle cx="221.4" cy="110.6" r="1"/>
<circle cx="221.4" cy="110.6" r=".87"/>
<circle cx="242.7" cy="115.7" r="1"/>
<circle cx="242.7" cy="115.8" r=".95"/>
<circle cx="321.6" cy="108.2" r=".96"/>
<circle cx="324.4" cy="107.6" r=".91"/>
<circle cx="329.8" cy="116.4" r="8.8"/>
<circle cx="335.3" cy="107.4" r=".92"/>
<circle cx="335.4" cy="107.4" r=".98"/>
<circle cx="338" cy="108.2" r=".97"/>
<circle cx="338.6" cy="111" r=".92"/>
<circle cx="321" cy="121.9" r=".93"/>
<circle cx="321.6" cy="124.7" r=".96"/>
<circle cx="324.2" cy="125.4" r=".92"/>
<circle cx="335.2" cy="125.3" r=".92"/>
<circle cx="338.1" cy="124.7" r=".97"/>
<circle cx="338.8" cy="122" r=".92"/>
<circle cx="347.1" cy="120.1" r="1.33"/>
<circle cx="347.1" cy="120.1" r="1.13"/>
<circle cx="347.1" cy="127.6" r="1.13"/>
<circle cx="347.1" cy="127.6" r="1.34"/>
<circle cx="347.1" cy="127.6" r="1.16"/>
<circle cx="347.1" cy="120.1" r="1.49"/>
<circle cx="347.1" cy="127.6" r="1.5"/>
<circle cx="369.1" cy="120.1" r="1.5"/>
<circle cx="369.1" cy="120.1" r="1.33"/>
<circle cx="369.1" cy="120.1" r="1.17"/>
<circle cx="369.1" cy="127.6" r="1.17"/>
<circle cx="369.1" cy="127.6" r="1.51"/>
<circle cx="369.1" cy="127.6" r="1.13"/>
<circle cx="369.1" cy="120.1" r="1.13"/>
<circle cx="369.1" cy="127.6" r="1.34"/>
<circle cx="119.7" cy="184.1" r=".89"/>
<circle cx="119.8" cy="195.4" r=".83"/>
<circle cx="131.4" cy="193.7" r="1"/>
<circle cx="134.3" cy="181.3" r=".42"/>
<circle cx="141.9" cy="181.3" r=".4"/>
<circle cx="144.2" cy="181.3" r=".41"/>
<circle cx="151.9" cy="181.3" r=".4"/>
<circle cx="153.1" cy="184.1" r=".89"/>
<circle cx="153.1" cy="195.4" r=".83"/>
<circle cx="206" cy="184.1" r=".91"/>
<circle cx="213.9" cy="181.3" r=".4"/>
<circle cx="221.5" cy="181.3" r=".4"/>
<circle cx="222.4" cy="195.4" r="2.43"/>
<circle cx="222.7" cy="184.1" r=".89"/>
<circle cx="98.7" cy="216.1" r=".99"/>
<circle cx="119.7" cy="206.7" r=".9"/>
<circle cx="153.1" cy="206.7" r=".9"/>
<circle cx="206" cy="206.7" r=".91"/>
<circle cx="222.7" cy="206.7" r=".9"/>
<circle cx="225.9" cy="216.1" r=".98"/>
</g>
<path d="M412.4 262.3a2.5 2.5 0 0 0-4.1-1.1 2.5 2.5 0 0 0 1 4.2 2.5 2.5 0 0 0 3.2-2.9l-.1-.2" fill="none" stroke="#000" stroke-width=".3" stroke-dasharray="30.5 1.3 1.3 1.3" stroke-dashoffset="24.5" stroke-linecap="butt"/>
<path d="M414.8 261.5a5 5 0 0 0-8.3-2 5 5 0 0 0 2.2 8.3 5 5 0 0 0 6.2-6l-.1-.3" fill="none" stroke="#000" stroke-width=".3" stroke-dasharray="30.5 1.3 1.3 1.3" stroke-dashoffset="16.7" stroke-linecap="butt"/>
<g fill="none" stroke="#000" stroke-width=".3" stroke-dasharray="6.3 1.3 1.3 1.3 5.1">
<path d="M174.5 25.1l2 6.5M176.5 31.6l-4 4M184.5 25.1l2 6.5M186.5 31.6l-4 4M172.5 52.4l2 6.4M176.5 48.4l-4 4M182.5 52.4l2 6.4M186.5 48.4l-4 4M174.5 105.8l2 4.9M176.5 110.7l-4 4M184.5 105.8l2 4.9M186.5 110.7l-4 4"/>
<path d="M172.5 128.5l2 4.9M176.5 124.5l-4 4M182.5 128.5l2 4.9M186.5 124.5l-4 4M174.5 178.6l2 6.4M184.5 178.6l2 6.4M176.5 185l-4 4M186.5 185l-4 4M172.5 205.8l2 6.4M176.5 201.8l-4 4M182.5 205.8l2 6.4M186.5 201.8l-4 4"/>
</g>
<path d="M172.5 114.7l4 9.8M182.5 114.7l4 9.8" fill="none" stroke="#000" stroke-width=".3" stroke-dasharray="6.3 1.3 1.3 1.3 5.1" stroke-dashoffset="5.5"/>
<path d="M172.5 35.6l4 12.8M182.5 35.6l4 12.8M172.5 189l4 12.8M182.5 189l4 12.8" fill="none" stroke="#000" stroke-width=".3" stroke-dasharray="6.3 1.3 1.3 1.3 5.1" stroke-dashoffset="4.1"/>
<path d="M358.2 116.4v15.5" fill="none" stroke="#000" stroke-width=".3" stroke-dasharray="30.5 1.3 1.3 1.3" stroke-dashoffset="24.6"/>
<path d="M221.9 195.4h-.9M222.7 196.2v.9M222.7 194.6v-.9M223.5 195.4h.9" fill="none" stroke="#000" stroke-width=".3" stroke-dasharray="30.5 1.3 1.3 1.3"/>
<path d="M410 255.7v14.9" fill="none" stroke="#000" stroke-width=".3" stroke-dasharray="30.5 1.3 1.3 1.3" stroke-dashoffset="25"/>
<path d="M403.4 263l12.6-.1" fill="none" stroke="#000" stroke-width=".3" stroke-dasharray="30.5 1.3 1.3 1.3" stroke-dashoffset="26.1"/>
<path d="M216 248v5" fill="none" stroke="#000" stroke-width=".3" stroke-dasharray="30.5 1.3 1.3 1.3" stroke-dashoffset="29.9"/>
<path d="M116.9 52.8v-21.7M142.8 52.8v-21.7M212.4 52.8v-21.7M238.2 52.8v-21.7" fill="none" stroke="#f00" stroke-width=".3" stroke-dasharray="30.5 1.3 1.3 1.3" stroke-dashoffset="21.6"/>
<g fill="#000">
<path d="M344.6 128.7l-.2 .6-.3-.2z"/>
<path d="M162.6 31.2l.1 .6h-.2zM162.5 52.2h.2l-.1 .6z"/>
<path d="M247.8 26.4l.6 .2-.6 .1zM238.2 26.6l.6-.2v.3zM211.8 18.2l.6 .1-.6 .2zM142.8 18.3l.6-.1v.3zM247.8 151.9l.6 .1-.6 .2zM222.7 152l.6-.1v.3zM343 189.7l.6 .1-.6 .2zM341.7 189.8l.6-.1v.3z"/>
<path d="M91.8 101.5l.6-.2v.3zM247.8 101.3l.6 .2-.6 .1zM130.2 26.1l.6-.1v.3zM154.7 26l.6 .1-.6 .2zM120.3 22.5l.6-.2v.3zM164.6 22.3l.6 .2-.6 .1zM130.7 53.5l.1 .6 .3-.1zM143 53.7v.6l.3-.1zM91.8 22.5l.6-.1v.3zM116.3 22.4l.6 .1-.6 .2zM91.8 18.3l.6-.1v.3zM142.2 18.2l.6 .1-.6 .2zM119.8 207.6l-.1 .6h.4zM222.7 207.6l-.2 .6h.3zM120.6 195.4l.6 .2v-.3zM91.8 152l.6-.1v.3zM119.2 151.9l.6 .1-.6 .2z"/>
<path d="M358.1 132.9l.6-.2v.3zM371.2 132.7l.6 .2-.6 .1z"/>
<path d="M357.5 132.7l.6 .2-.6 .1zM344.6 132.9l.6-.2v.3z"/>
<path d="M378.7 129.6h.3l-.1 .6zM378.9 104.2l.1 .6h-.3z"/>
<path d="M119.8 152l.6-.1v.3zM152.5 151.9l.6 .1-.6 .2z"/>
<path d="M153.1 152l.6-.1v.3zM205.4 151.9l.6 .1-.6 .2z"/>
<path d="M206 152l.6-.1v.3zM222.1 151.9l.6 .1-.6 .2z"/>
<path d="M252.2 184.1l.2 .6h-.3zM252.1 206.2h.3l-.2 .6zM255.5 181.7l.1 .6h-.3zM255.3 208.5h.3l-.1 .6zM337.7 191.4l.1 .6h-.3zM337.5 195.9h.3l-.1 .6z"/>
</g>
<g font-size="6.3">
<text x="282.1" y="250.3">名称</text>
<text x="347.1" y="250.3">图号</text>
<text x="282.1" y="260.3">材质</text>
<text x="347.1" y="260.3">质量</text>
<text x="383.3" y="262.1">视</text>
<text x="383.3" y="269.9">图</text>
<text x="282.1" y="270.3">版次</text>
<text x="347.1" y="270.3">比例</text>
</g>
<g font-size="4.2">
<text x="4.8" y="237.6">注意：1.行走平行度（正面+侧面），450行程内，≤±0.03mm，1000行程内，≤±0.05mm。</text>
<text x="12.2" y="243.3">2.本体形变，450行程内，≤±0.03mm，1000行程内，≤±0.05mm。</text>
<text x="18.6" y="251.3">型号/规格</text>
<text x="70.6" y="251.3">GTH8-750-BL-M20-C4</text>
<text x="301.9" y="249.5">GTH8-750-BL-M20-C4</text>
<text x="14.4" y="258.3">螺杆型号/规格</text>
<text x="19.7" y="263.9">有效行程</text>
<text x="63.7" y="258.3">1605</text>
<text x="86.5" y="263.9">750</text>
<text x="89.9" y="258.3">1610</text>
<text x="111.7" y="258.3">1620</text>
<text x="19.7" y="269.5">精度等级</text>
<text x="87.6" y="269.5">C7</text>
<text x="259" y="267">2022/9/23</text>
<text x="19.7" y="275.2">马达容量</text>
<text x="70.6" y="275.2">200/400W（无刹车）</text>
<text x="15.4" y="280.8">重复定位精度</text>
<text x="86.7" y="280.8">0.02</text>
<text x="9.1" y="286.4">感应开关方式及数量</text>
<text x="72.7" y="286.4">外挂型三只（C4）</text>
<text x="15.5" y="292">建议最快速度</text>
<text x="60.5" y="292">250MM/S</text>
<text x="86.7" y="292">500MM/S</text>
<text x="106.4" y="292">1000MMM/S</text>
</g>
<g font-size="4.1">
<text x="359.8" y="190.7">I</text>
<text x="225.8" y="196.9">I</text>
<text x="355.7" y="195.9">1 : 1</text>
</g>
<g font-size="3.5">
<text x="54.4" y="23.8">75.50 滑台极限位置 1</text>
<text x="106.4" y="19.6">153 滑台原点位置</text>
<text x="144.7" y="23.7">135</text>
<text x="169.6" y="19.6">750 有效行程</text>
<text x="145.6" y="27.4">75</text>
<text x="250.2" y="27.8">30.50 滑台极限位置 1</text>
<text x="163.9" y="43.3" transform="rotate(-90 163.9 43.3)">65</text>
<text x="146.7" y="61.1">2 x</text>
<text x="158.5" y="61.1">5</text>
<text x="166.8" y="61.1">8</text>
<text x="140.8" y="67.8">4 x M6 贯穿</text>
<text x="177" y="102.7">1011</text>
<text x="380.2" y="119.8" transform="rotate(-90 380.2 119.8)">78</text>
<text x="329.3" y="134.6">基准面</text>
<text x="347.2" y="134.1">40.70</text>
<text x="363.8" y="134.1">41</text>
<text x="103.8" y="153.3">84</text>
<text x="131.1" y="153.3">100</text>
<text x="174.7" y="153.3">700</text>
<text x="211.9" y="153.3">50</text>
<text x="232.6" y="153.3">77</text>
<text x="346.6" y="191.1">2</text>
<text x="122.6" y="194.9">2 x</text>
<text x="134.1" y="194.9">5 H7</text>
<text x="148" y="194.9">4</text>
<text x="253.5" y="196.7" transform="rotate(-90 253.5 196.7)">68</text>
<text x="256.8" y="196.7" transform="rotate(-90 256.8 196.7)">82</text>
<text x="337.2" y="209" transform="rotate(-90 337.2 209)">+0.012</text>
<text x="340.7" y="207.2" transform="rotate(-90 340.7 207.2)">0</text>
<text x="96.2" y="213.9">16 x M6</text>
<text x="114.6" y="213.9">15</text>
<text x="225.1" y="213.9">4 x M6</text>
<text x="240" y="213.9">15</text>
<text x="340.7" y="212.5" transform="rotate(-90 340.7 212.5)">5</text>
<text x="101.4" y="217.4">5.40 贯穿</text>
<text x="228.6" y="217.4">5.40 贯穿</text>
<text x="221.4" y="246.8">1</text>
<text x="221.4" y="251.8">2</text>
<text x="218.8" y="256.8">序号</text>
<text x="232.2" y="256.8">修 订 版 次</text>
<text x="257.5" y="256.8">设计变更编号</text>
<text x="228.2" y="261.8">设</text>
<text x="240.1" y="261.8">计</text>
<text x="252" y="261.8">变</text>
<text x="263.9" y="261.8">更</text>
<text x="219.1" y="266.7">设 计</text>
<text x="368.3" y="269.3">1:3</text>
<text x="219.1" y="271.7">校 核</text>
<text x="219.1" y="276.7">批 准</text>
<text x="222.9" y="282.7">技术要求：</text>
<text x="231.8" y="287.3">1、未标注公差全部 0.1</text>
<text x="231.7" y="291.8">2、未标注倒角全部C0.3</text>
</g>
</svg>
